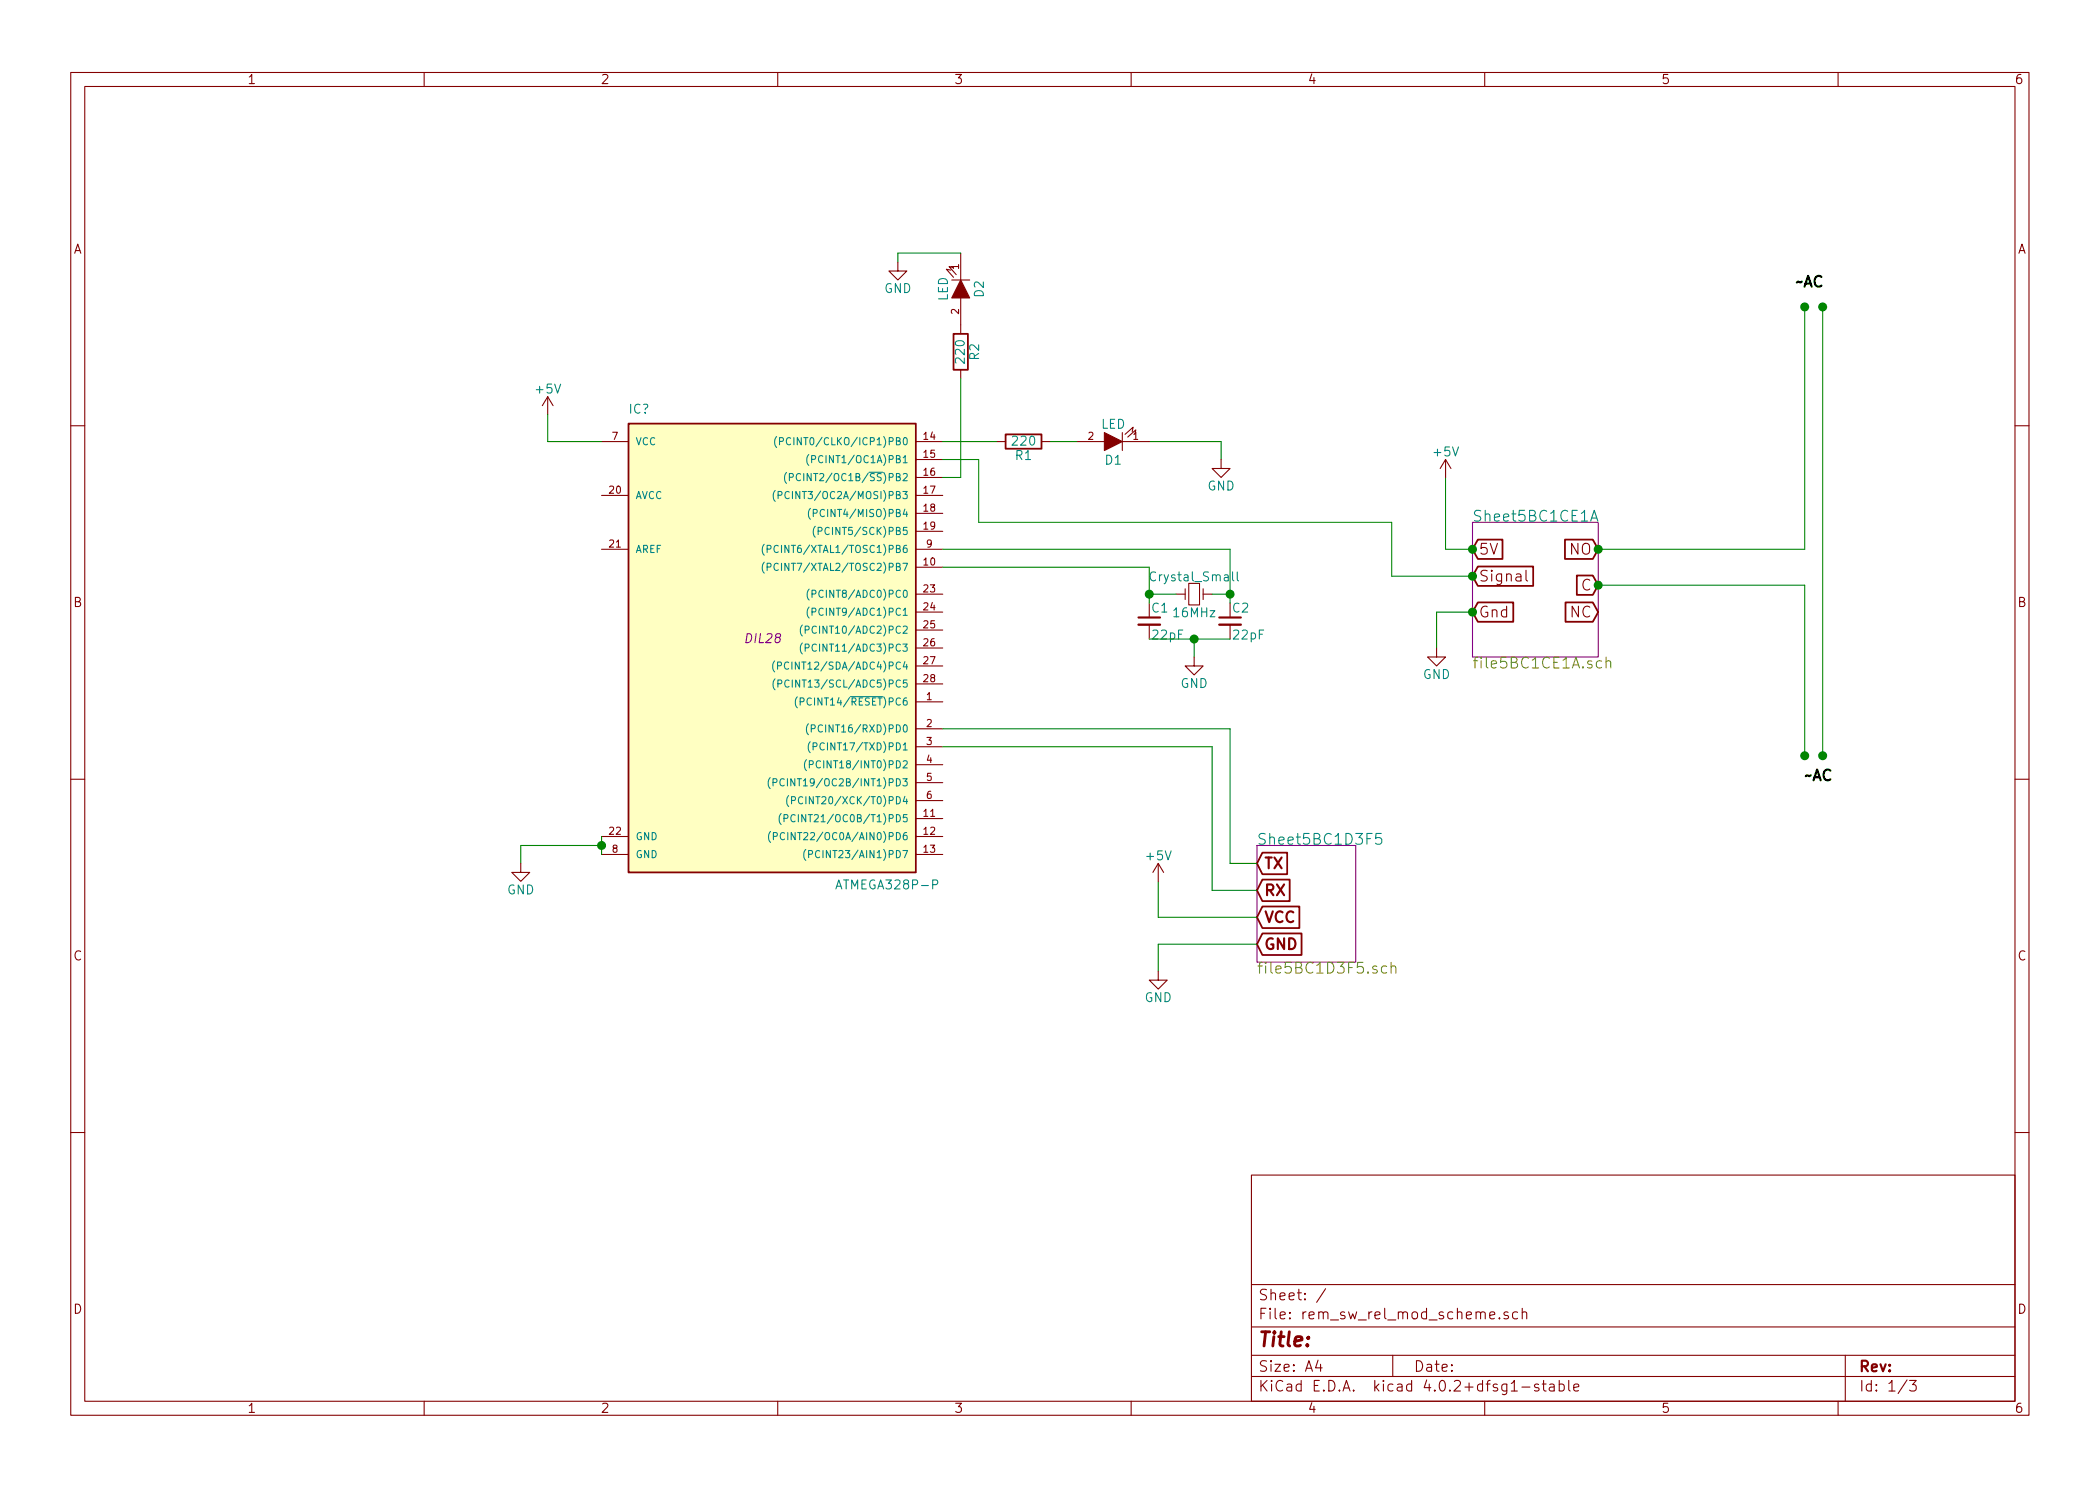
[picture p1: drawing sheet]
<svg xmlns="http://www.w3.org/2000/svg" width="297mm" height="210mm" viewBox="0 0 297 210" stroke-linecap="round" stroke-linejoin="round" font-family="sans-serif">
<g fill="none" stroke="#840000" stroke-width=".15">
<path d="M10 10.3h277v189.9h-277zM12 12.2h273v186.1h-273zM60 10.3v1.9M110 10.3v1.9M160 10.3v1.9M210 10.3v1.9M260 10.3v1.9M127 37.1v1.2h1.3l-1.3 1.3-1.3-1.3h1.3M134.5 38.2l-.6-.1 1 1.1M134.6 39.6h2.6M134.9 37.8l-.7-.1 1.1 1.2M135.9 35.8v3.8"/>
<path d="M77.5 56.1l-.8 1.3M77.5 56.1v2.6M77.5 56.1l.7 1.3M135.9 42.2v5M135.9 52.3v1.3M10 60.2h2M85.1 62.5h3.8M85.1 77.7h3.8M85.1 70.1h3.8M129.5 62.5h3.8M129.5 77.7h3.8M129.5 70.1h3.8"/>
<path d="M129.5 65h3.8M129.5 67.6h3.8M129.5 72.6h3.8M129.5 75.2h3.8M141 62.5h1.2M147.3 62.5h1.3M152.4 62.5h3.8M158.7 62.5h3.9M158.7 61.2v2.5M160.1 61.1l.2-.7-1.2 1.1M160.5 61.5l.2-.7-1.2 1M172.7 65v1.3h1.3l-1.3 1.3-1.3-1.3h1.3"/>
<path d="M204.5 65l-.8 1.3M204.5 65v2.6M204.5 65l.7 1.3M285 60.2h2M129.5 99.3h3.8M129.5 80.3h3.8M129.5 84.1h3.8M129.5 86.6h3.8M129.5 89.1h3.8M129.5 91.7h3.8M129.5 94.2h3.8M129.5 96.8h3.8"/>
<path d="M162.6 88.4v2M166.4 84.1h1.2M167.6 83.3v1.5M168.1 82.5h1.6v3.1h-1.6zM168.9 93v1.2h1.3l-1.3 1.3-1.3-1.3h1.3M170.2 84.1h1.2M170.2 83.3v1.5M174 88.4v2M203.2 91.7v1.3h1.3l-1.3 1.2-1.3-1.2h1.3M215.8 80.7v1.3l.3 .2M10 110.3h2M85.1 118.4h3.8"/>
<path d="M129.5 103.1h3.8M129.5 105.7h3.8M129.5 108.2h3.8M129.5 110.7h3.8M129.5 113.3h3.8M129.5 115.8h3.8M129.5 118.4h3.8M285 110.3h2M73.7 122.2v1.2h1.2l-1.2 1.3-1.3-1.3h1.3M85.1 120.9h3.8M129.5 120.9h3.8M163.8 137.4v1.3h1.3l-1.3 1.2-1.2-1.2h1.2"/>
<path d="M163.8 122.2l-.7 1.2M163.8 122.2v2.5M163.8 122.2l.8 1.2M10 160.2h2M177 166.3h108v32h-108zM285 160.2h2M60 198.3v1.9M110 198.3v1.9M160 198.3v1.9M177 194.8h108M177 191.8h108M177 187.8h108"/>
<path d="M177 181.8h108M186.4 192.5l-.3 1h.9M186.8 193v1M187.5 182.3l-1.3 2M197 191.8v3M210 198.3v1.9M210.7 186.1l.7-.1v-.3l-.5-.1-.2 .2 .1 .7 .1 .1 .5-.1M212.1 186.5h.1l-.1 .1-.1-.1h.1v.1M213.3 185.7a.37 .37 0 0 0-.6 .1v.1a.54 .54 0 0 0 .6 .3l.1 .1-.1 .2-.1 .1-.5-.1M214.7 185.7l-.5-.1-.3 .3 .1 .6 .2 .1 .5-.1M215.3 196.3h1.1M215.3 185.7a.38 .38 0 0 1 .7 .1v.8"/>
<path d="M215.3 185.1v1.5M217.6 195.9a.37 .37 0 0 0-.6 .1v.1a.54 .54 0 0 0 .6 .3l.1 .1-.1 .2-.1 .1-.5-.1M218.1 195.8h.6M218.3 195.3v1.3l.2 .2h.2M219.2 195.9l.2-.1 .4 .1v.9M219.8 196.2l-.4 .1-.3 .2 .1 .2 .2 .1 .4-.1M220.5 195.9a.48 .48 0 0 1 .7 .1l.1 .1-.1 .6a.48 .48 0 0 1-.7 0M220.5 195.3v1.5M221.9 195.3v1.3l.2 .2M222.6 196.3l.7-.1v-.3l-.5-.1-.2 .2 .1 .7 .1 .1 .5-.1M260 198.3v1.9M261 191.8v6.5"/>
<path d="M269.7 195.2l-1.2 2M270.1 195.3h.9l-.5 .6 .5 .1v.2v.5l-.2 .1h-.5l-.2-.1"/>
</g>
<path d="M88.9 59.9h40.6v63.5h-40.6z" fill="#ffffc2" stroke="#ffffc2" stroke-width=".14"/>
<g fill="none" stroke="#840000" stroke-width=".25">
<path d="M88.9 59.9h40.6v63.5h-40.6zM134.9 47.2h2v5.1h-2zM142.2 61.5h5.1v2h-5.1zM209 76.3h3.5v2.8h-3.5l-.7-1.4zM221.4 76.3h3.9l.8 1.4-.8 1.4h-3.9zM209 80.2h7.9v2.7h-7.9l-.7-1.4zM209 85.2h5v2.8h-5l-.7-1.4zM221.4 85.2h3.9l.8 1.4-.8 1.4h-3.9zM223 81.4h2.3l.8 1.4-.8 1.4h-2.3zM178.6 124.5h3.8v3h-3.8l-.8-1.5zM178.6 120.6h3.5v3.1h-3.5l-.8-1.5zM178.6 128.3h5.2v3h-5.2l-.8-1.5z"/>
<path d="M178.6 132.1h5.5v3h-5.5l-.8-1.5z"/>
</g>
<g fill="none" stroke="#008484" stroke-width=".15">
<path d="M108.1 77a1.2 1.2 0 0 0 0 1.6M108.1 79.5a1.2 1.2 0 0 0 0 1.6M108.5 77.7l.5-.1 .1-.1-.1-.3h-.5v1M109.7 69.4a1.2 1.2 0 0 0 0 1.5M109.9 61.8a1.2 1.2 0 0 0 0 1.5M110.1 70.1l.4-.1 .1-.1-.1-.3-.4-.1v1.1M110.3 62.5l.4-.1 .1-.2-.1-.2-.4-.1v1M111.3 66.8a1.2 1.2 0 0 0 0 1.6M111.6 69.6a.4 .4 0 0 0-.5 0 .4 .4 0 0 0-.1 .5 .37 .37 0 0 0 .2 .4 .37 .37 0 0 0 .4 0M111.7 67.5h.4l.1-.2-.1-.2-.4-.1v1M111.8 62a.4 .4 0 0 0-.5 0 .4 .4 0 0 0-.1 .5 .37 .37 0 0 0 .2 .4 .37 .37 0 0 0 .4-.1M113.2 67.1a.4 .4 0 0 0-.5 0 .4 .4 0 0 0-.1 .5 .37 .37 0 0 0 .2 .4 .37 .37 0 0 0 .4-.1"/>
<path d="M114.4 64.3a1.2 1.2 0 0 0 0 1.6M114.6 71.9a1.2 1.2 0 0 0 0 1.6M114.8 65l.5-.1 .1-.1-.1-.3h-.5v1M115 72.6h.5l.1-.2-.1-.3h-.5v1M115.3 74.5a1.2 1.2 0 0 0 0 1.5M115.7 75.2l.5-.1 .1-.2-.1-.2-.5-.1v1M225 73.7l.5-1.5 .5 1.5M225.1 73.3h.8M108.5 80.2h.5l.1-.2-.1-.2-.5-.1v1M109.6 93.5a1.2 1.2 0 0 0 0 1.6M109.6 96.1a1.2 1.2 0 0 0 0 1.5M110 94.2h.5v-.2v-.3h-.5v1"/>
<path d="M110 96.7h.5l.1-.2-.1-.2-.5-.1v1M111.6 93.8a.4 .4 0 0 0-.5 0 .4 .4 0 0 0-.2 .5 .37 .37 0 0 0 .2 .3 .37 .37 0 0 0 .5 0M111.6 96.3a.4 .4 0 0 0-.5 0 .4 .4 0 0 0-.1 .5 .37 .37 0 0 0 .2 .4 .37 .37 0 0 0 .4-.1M112.8 98.6a1.2 1.2 0 0 0 0 1.5M113.2 99.3l.5-.1v-.1v-.3l-.5-.1v1.1M113.5 88.4a1.2 1.2 0 0 0 0 1.6M113.5 91a1.2 1.2 0 0 0 0 1.5M113.9 89.1h.5l.1-.2-.1-.3h-.5v1M113.9 91.7l.5-.1 .1-.1-.1-.3-.5-.1v1M114.5 83.4a1.2 1.2 0 0 0 0 1.5M114.5 85.9a1.2 1.2 0 0 0 0 1.5M114.9 84h.4l.1-.2-.1-.2-.4-.1v1"/>
<path d="M114.9 86.6l.4-.1 .1-.1-.1-.3-.4-.1v1.1M120.3 98.6h4.5M174.3 80.9v1.1l.2 .2M175 80.9v1.1l.2 .2M108.9 110a1.2 1.2 0 0 0 0 1.6M109 117.6a1.2 1.2 0 0 0 0 1.6M109.3 110.7h.5l.1-.2-.1-.3h-.5v1M109.4 118.3h.5l.1-.2-.1-.2-.5-.1v1M110.5 115.1a1.2 1.2 0 0 0 0 1.6M110.9 115.8l.5-.1 .1-.1-.1-.3h-.5v1M110.9 110.3a.4 .4 0 0 0-.5 0 .4 .4 0 0 0-.1 .5 .37 .37 0 0 0 .2 .3 .37 .37 0 0 0 .4 0M111 117.9a.4 .4 0 0 0-.5 0 .4 .4 0 0 0-.1 .5 .37 .37 0 0 0 .1 .4 .37 .37 0 0 0 .5-.1"/>
<path d="M111.6 112.6a1.2 1.2 0 0 0 0 1.5M112 113.3l.4-.1 .1-.2-.1-.2-.4-.1v1M112.5 115.4a.4 .4 0 0 0-.5 0 .4 .4 0 0 0-.1 .4 .37 .37 0 0 0 .1 .4 .37 .37 0 0 0 .5 0M113.5 112.8a.4 .4 0 0 0-.5 0 .4 .4 0 0 0-.1 .5 .37 .37 0 0 0 .2 .4 .37 .37 0 0 0 .4-.1M114.1 107.5a1.2 1.2 0 0 0 0 1.5M114.4 102.4a1.2 1.2 0 0 0 0 1.6M114.5 108.2l.5-.1v-.1v-.3l-.5-.1v1.1M114.6 104.9a1.2 1.2 0 0 0 0 1.6M114.8 103.1l.4-.1 .1-.1-.1-.3h-.4v1M115 105.6h.5l.1-.2-.1-.2-.5-.1v1M195.4 117.9h-.8v.8l.2-.2 .5 .1 .2 .2v.4l-.4 .3h-.3l-.2-.2M114 120.2a1.2 1.2 0 0 0 0 1.5"/>
<path d="M114.4 120.9l.5-.1v-.1v-.3l-.5-.1v1.1M131.9 125.2l.6-.1 .1-.2v-.3l-.2-.1h-.5v1.3"/>
</g>
<path d="M161 88.4h3.1M172.5 88.4h3" fill="none" stroke="#840000" stroke-width=".33"/>
<path d="M161 87.4h3.1M172.5 87.4h3" fill="none" stroke="#840000" stroke-width=".3"/>
<g fill="none" stroke="#008400" stroke-width=".15">
<path d="M135.9 35.8h-8.9v1.3M77.5 58.7v3.8h7.6M135.9 53.6v14h-2.6M255.3 43.4v34.3h-29.2M257.8 43.4v63.5M133.3 77.7h40.7v7.6M133.3 62.5h7.7M133.3 65h5.1v8.9h58.4v7.6h11.5M148.6 62.5h3.8M162.6 62.5h10.1v2.5M204.5 67.6v10.1h3.8M133.3 80.3h29.3v5"/>
<path d="M162.6 84.1h3.8M162.6 90.4h11.4M168.9 90.4v2.6M171.4 84.1h2.6M208.3 86.6h-5.1v5.1M226.1 82.8h29.2v24.1M85.1 118.4v2.5M85.1 119.6h-11.4v2.6M133.3 103.1h40.7v19.1h3.8M133.3 105.7h38.1v20.3h6.4M163.8 124.7v5.1h14M177.8 133.6h-14v3.8"/>
</g>
<g fill="#008400" stroke="#008400" stroke-width=".25">
<circle cx="162.6" cy="84.1" r=".51"/>
<circle cx="174" cy="84.1" r=".51"/>
<circle cx="168.9" cy="90.4" r=".51"/>
<circle cx="85.1" cy="119.6" r=".51"/>
<circle cx="226.1" cy="77.7" r=".51"/>
<circle cx="226.1" cy="82.8" r=".51"/>
<circle cx="208.3" cy="81.5" r=".51"/>
<circle cx="208.3" cy="86.6" r=".51"/>
<circle cx="208.3" cy="77.7" r=".51"/>
<circle cx="255.3" cy="106.9" r=".51"/>
<circle cx="257.8" cy="106.9" r=".51"/>
<circle cx="255.3" cy="43.4" r=".51"/>
<circle cx="257.8" cy="43.4" r=".51"/>
</g>
<g fill="#840000" stroke="#840000" stroke-width=".15">
<path d="M156.2 61.2l2.5 1.3-2.5 1.2z"/>
<path d="M135.9 39.6l1.3 2.6h-2.6z"/>
</g>
<path d="M208.3 73.9h17.8v19.1h-17.8zM177.8 119.6h14v16.5h-14z" fill="none" stroke="#840084" stroke-width=".15"/>
<path d="M226.5 93.6a.48 .48 0 0 0-.6 0l-.1 .6a.48 .48 0 0 0 .7 .2M227.2 93.6a.38 .38 0 0 1 .6 .1v.8M227.2 93v1.5M196.1 136.7a.48 .48 0 0 0-.6 .1l-.1 .6a.48 .48 0 0 0 .7 .2M196.8 136.8a.38 .38 0 0 1 .6 .1v.8M196.8 136.2v1.5" fill="none" stroke="#848400" stroke-width=".15"/>
<text font-size="2.8" fill="#840000" x="178" y="190.5">Title:</text>
<g font-size="2.1">
<text x="254" y="40.6">AC</text>
<text x="255.3" y="110.5">AC</text>
</g>
<g font-size="2.1" fill="#008484">
<text x="208.3" y="73.8">Sheet5BC1CE1A</text>
<text x="177.8" y="119.5">Sheet5BC1D3F5</text>
</g>
<g font-size="2.1" fill="#840000">
<text x="209.2" y="78.5">5V</text>
<text x="209.2" y="82.3">Signal</text>
<text x="222" y="78.5">NO</text>
<text x="223.6" y="83.6">C</text>
<text x="209.2" y="87.4">Gnd</text>
<text x="222.1" y="87.4">NC</text>
<text x="178.9" y="122.9">TX</text>
<text x="178.9" y="126.7">RX</text>
<text x="178.9" y="130.6">VCC</text>
<text x="178.9" y="134.4">GND</text>
<text x="178" y="184">Sheet: /</text>
<text x="178" y="186.7">File: rem_sw_rel_mod_scheme.sch</text>
<text x="178" y="196.9">KiCad E.D.A. kicad 4.0.2+dfsg1-stable</text>
<text x="178" y="194.1">Size: A4</text>
<text x="200" y="194.1">Date:</text>
<text x="263" y="194.1">Rev:</text>
<text x="263" y="196.9">Id: 1/3</text>
</g>
<g font-size="2.1" fill="#848400">
<text x="208.3" y="94.6">file5BC1CE1A.sch</text>
<text x="177.8" y="137.8">file5BC1D3F5.sch</text>
</g>
<g font-size="1.8" fill="#840000">
<text x="35" y="11.9">1</text>
<text x="85" y="11.9">2</text>
<text x="135" y="11.9">3</text>
<text x="185" y="11.9">4</text>
<text x="235" y="11.9">5</text>
<text x="285" y="11.9">6</text>
<text x="10.4" y="35.9">A</text>
<text x="285.4" y="35.9">A</text>
<text x="10.4" y="85.9">B</text>
<text x="285.4" y="85.9">B</text>
<text x="10.4" y="135.9">C</text>
<text x="285.4" y="135.9">C</text>
<text x="10.4" y="185.9">D</text>
<text x="285.4" y="185.9">D</text>
<text x="35" y="199.9">1</text>
<text x="85" y="199.9">2</text>
<text x="135" y="199.9">3</text>
<text x="185" y="199.9">4</text>
<text x="235" y="199.9">5</text>
<text x="285" y="199.9">6</text>
</g>
<g font-size="1.8" fill="#008484">
<text x="125" y="41.4">GND</text>
<text x="134.1" y="42.6" transform="rotate(-90 134.1 42.6)">LED</text>
<text x="139.1" y="42" transform="rotate(-90 139.1 42)">D2</text>
<text x="136.4" y="51.3" transform="rotate(-90 136.4 51.3)">220</text>
<text x="138.5" y="50.9" transform="rotate(-90 138.5 50.9)">R2</text>
<text x="75.9" y="55.7">+5V</text>
<text x="89" y="58.5">IC?</text>
<text x="143.3" y="63">220</text>
<text x="143.7" y="65.1">R1</text>
<text x="155.7" y="60.6">LED</text>
<text x="156.4" y="65.7">D1</text>
<text x="202.9" y="64.6">+5V</text>
<text x="170.8" y="69.4">GND</text>
<text x="163" y="82.2">Crystal_Small</text>
<text x="162.9" y="86.7">C1</text>
<text x="166.1" y="87.3">16MHz</text>
<text x="174.4" y="86.7">C2</text>
<text x="163.1" y="90.5">22pF</text>
<text x="174.5" y="90.5">22pF</text>
<text x="167" y="97.3">GND</text>
<text x="201.2" y="96.1">GND</text>
<text x="118.7" y="125.8">ATMEGA328P-P</text>
<text x="162.2" y="121.7">+5V</text>
<text x="71.7" y="126.5">GND</text>
<text x="161.9" y="141.8">GND</text>
</g>
<text font-size="1.8" fill="#840084" x="105.5" y="91">DIL28</text>
<g font-size="1.4" fill="#840000">
<text x="135.6" y="38.1" transform="rotate(-90 135.6 38.1)">1</text>
<text x="135.6" y="44.4" transform="rotate(-90 135.6 44.4)">2</text>
<text x="86.6" y="62.2">7</text>
<text x="130.7" y="62.2">14</text>
<text x="130.7" y="64.8">15</text>
<text x="153.9" y="62.2">2</text>
<text x="160.3" y="62.2">1</text>
<text x="86.2" y="69.8">20</text>
<text x="130.7" y="67.3">16</text>
<text x="130.7" y="69.8">17</text>
<text x="86.2" y="77.5">21</text>
<text x="130.7" y="72.4">18</text>
<text x="130.7" y="74.9">19</text>
<text x="131.1" y="77.5">9</text>
<text x="130.7" y="80">10</text>
<text x="130.7" y="83.8">23</text>
<text x="130.7" y="86.4">24</text>
<text x="130.7" y="88.9">25</text>
<text x="130.7" y="91.4">26</text>
<text x="130.7" y="94">27</text>
<text x="130.7" y="96.5">28</text>
<text x="131.1" y="99.1">1</text>
<text x="131.1" y="102.9">2</text>
<text x="131.1" y="105.4">3</text>
<text x="131.1" y="107.9">4</text>
<text x="131.1" y="110.5">5</text>
<text x="131.1" y="113">6</text>
<text x="86.2" y="118.1">22</text>
<text x="130.7" y="115.6">11</text>
<text x="130.7" y="118.1">12</text>
<text x="86.6" y="120.6">8</text>
<text x="130.7" y="120.6">13</text>
</g>
<g font-size="1.4" fill="#008484">
<text x="89.9" y="63">VCC</text>
<text x="111.9" y="63">(PCINT0/CLKO/ICP1)PB0</text>
<text x="115.5" y="65.5">(PCINT1/OC1A)PB1</text>
<text x="89.9" y="70.6">AVCC</text>
<text x="111.5" y="70.6">(PCINT3/OC2A/MOSI)PB3</text>
<text x="113.2" y="68.1">(PCINT2/OC1B/SS)PB2</text>
<text x="115.8" y="73.1">(PCINT4/MISO)PB4</text>
<text x="116.4" y="75.7">(PCINT5/SCK)PB5</text>
<text x="89.9" y="78.2">AREF</text>
<text x="109.8" y="78.2">(PCINT6/XTAL1/TOSC1)PB6</text>
<text x="109.8" y="80.8">(PCINT7/XTAL2/TOSC2)PB7</text>
<text x="114.8" y="89.7">(PCINT10/ADC2)PC2</text>
<text x="115.5" y="84.6">(PCINT8/ADC0)PC0</text>
<text x="115.5" y="87.1">(PCINT9/ADC1)PC1</text>
<text x="111.4" y="94.7">(PCINT12/SDA/ADC4)PC4</text>
<text x="114.8" y="92.2">(PCINT11/ADC3)PC3</text>
<text x="111.5" y="97.3">(PCINT13/SCL/ADC5)PC5</text>
<text x="113.9" y="99.8">(PCINT14/RESET)PC6</text>
<text x="115.6" y="103.6">(PCINT16/RXD)PD0</text>
<text x="115.8" y="106.2">(PCINT17/TXD)PD1</text>
<text x="111.2" y="111.2">(PCINT19/OC2B/INT1)PD3</text>
<text x="113.6" y="113.8">(PCINT20/XCK/T0)PD4</text>
<text x="115.5" y="108.7">(PCINT18/INT0)PD2</text>
<text x="89.9" y="118.9">GND</text>
<text x="111.1" y="118.9">(PCINT22/OC0A/AIN0)PD6</text>
<text x="112.6" y="116.3">(PCINT21/OC0B/T1)PD5</text>
<text x="89.9" y="121.4">GND</text>
<text x="115.4" y="121.4">(PCINT23/AIN1)PD7</text>
</g>
</svg>
